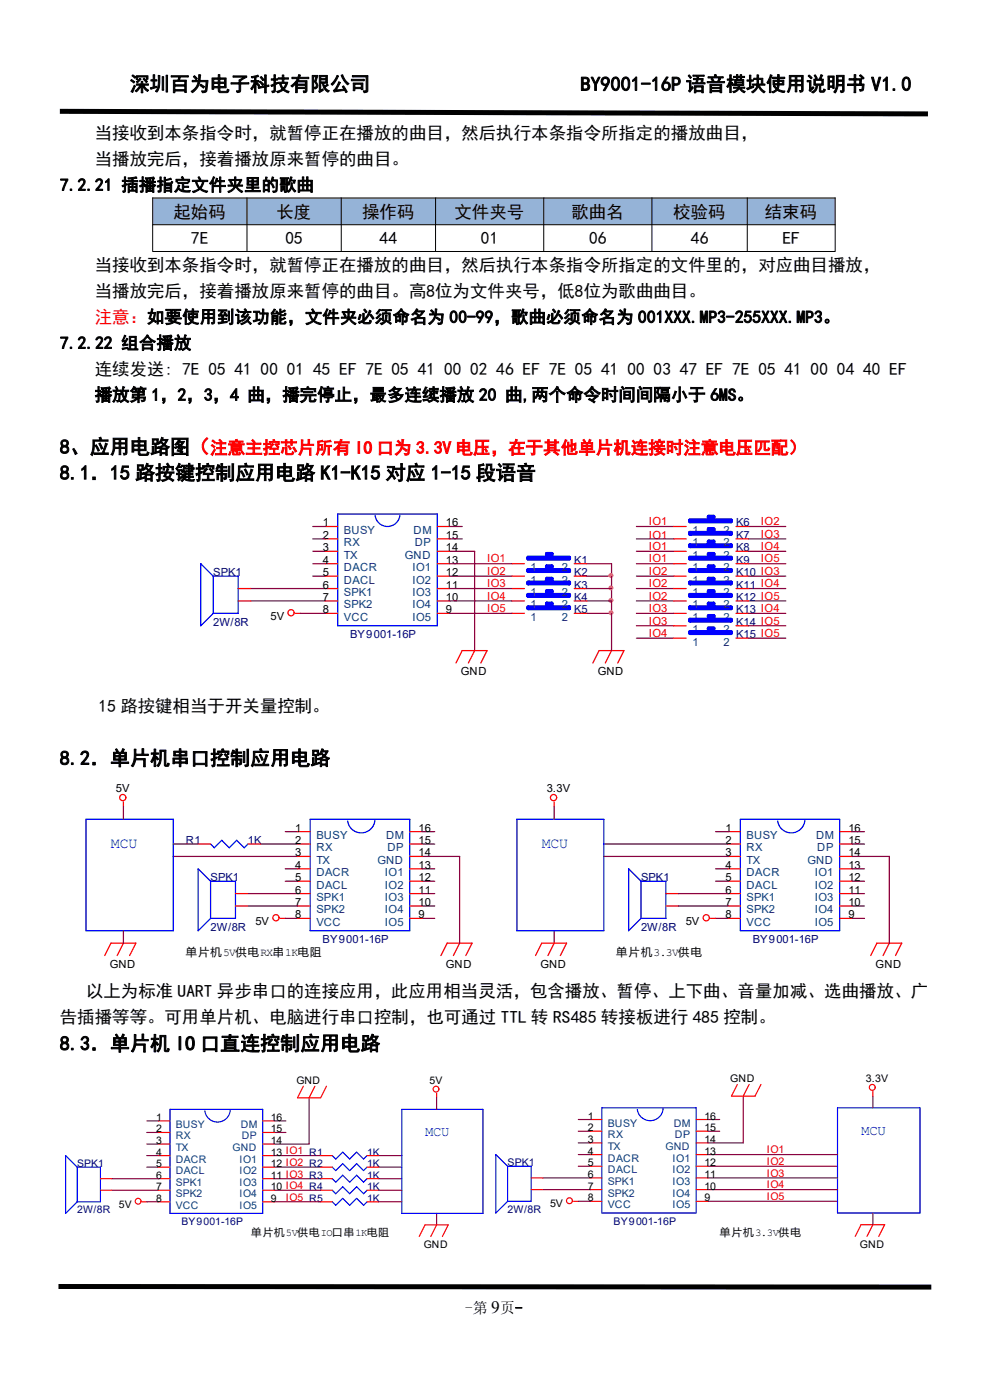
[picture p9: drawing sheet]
<svg xmlns="http://www.w3.org/2000/svg" width="210mm" height="297mm" viewBox="0 0 210 297" stroke-linecap="round" stroke-linejoin="round" font-family="sans-serif">
<path d="M12.7 23.1l184.2 .5-.1 1.1-184.1-.6zM12.4 272.4l185.2 .1v1.1l-185.2-.1z" fill="#000"/>
<g fill="#95b3d7">
<path d="M32.4 42.1h20v5.5h-20z" fill-rule="evenodd"/>
<path d="M52.4 42.1h20v5.5h-20z" fill-rule="evenodd"/>
<path d="M72.4 42.1h20v5.5h-20z" fill-rule="evenodd"/>
<path d="M92.4 42.1h22.9v5.5h-22.9z" fill-rule="evenodd"/>
<path d="M115.4 42.1h22.9v5.5h-22.9z" fill-rule="evenodd"/>
<path d="M138.3 42.1h20.2v5.5h-20.2z" fill-rule="evenodd"/>
<path d="M158.6 42.1h18.5v5.5h-18.5z" fill-rule="evenodd"/>
</g>
<path d="M32.3 42h144.9M32.3 47.7h144.9M32.3 53.4h144.9M32.4 41.9v11.4M52.4 41.9v11.4M72.4 41.9v11.4M92.4 41.9v11.4M115.3 41.9v11.4M138.3 41.9v11.4M158.5 41.9v11.4M177.2 41.9v11.4" fill="none" stroke="#000" stroke-width=".21"/>
<g fill="none" stroke="#00f" stroke-width=".79">
<path d="M112 118.3h8.7v.2h-8.7zM116 118.3v-.8h1.1v.8M146.4 115.6h8.7v.3h-8.7zM146.4 110.4h8.7v.2h-8.7zM146.4 113h8.7v.3h-8.7zM146.4 118.3h8.7v.2h-8.7zM150.3 115.6v-.7h1.1v.7M150.3 110.4v-.8h1.1v.8M150.3 113v-.8h1.1v.8M150.3 118.3v-.8h1.1v.8M112 120.9h8.7v.3h-8.7zM112 123.5h8.7v.3h-8.7z"/>
<path d="M112 126.2h8.7v.2h-8.7zM112 128.8h8.7v.3h-8.7zM116 120.9v-.8h1.1v.8M116 123.5v-.7h1.1v.7M116 126.2v-.8h1.1v.8M116 128.8v-.8h1.1v.8M146.4 120.9h8.7v.3h-8.7zM146.4 123.5h8.7v.3h-8.7zM146.4 126.2h8.7v.2h-8.7zM146.4 128.8h8.7v.3h-8.7zM146.4 131.4h8.7v.3h-8.7zM146.4 134.1h8.7v.2h-8.7z"/>
<path d="M150.3 120.9v-.8h1.1v.8M150.3 123.5v-.7h1.1v.7M150.3 126.2v-.8h1.1v.8M150.3 128.8v-.8h1.1v.8M150.3 131.4v-.8h1.1v.8M150.3 134.1v-.8h1.1v.8"/>
</g>
<g fill="none" stroke="#f00" stroke-width=".26">
<path d="M69 117h2.6M69 111.7h2.6M69 114.3h2.6M69 119.6h2.6M92.8 117h2.6M92.8 111.7h2.6M92.8 114.3h2.6M92.8 119.6h2.6M108.6 119.6h2.6M121.8 119.6h2.6M142.9 117h2.7M142.9 111.7h2.7"/>
<path d="M142.9 114.3h2.7M142.9 119.6h2.7M156.1 117h2.7M156.1 111.7h2.7M156.1 114.3h2.7M156.1 119.6h2.7M50.5 124.9h2.7M50.5 127.5h2.7M62.7 130.1h1M69 122.2h2.6M69 130.1h2.6M69 124.9h2.6"/>
<path d="M69 127.5h2.6M92.8 122.2h2.6M92.8 130.1h2.6M92.8 124.9h2.6M92.8 127.5h2.6M100.7 138l-1.3 2.7M108.6 122.2h2.6M108.6 130.1h2.6M108.6 124.9h2.6M108.6 127.5h2.6M121.8 122.2h2.6M121.8 130.1h2.6"/>
<path d="M121.8 124.9h2.6M121.8 127.5h2.6M129.7 138l-1.3 2.7M142.9 122.2h2.7M142.9 130.1h2.7M142.9 124.9h2.7M142.9 127.5h2.7M142.9 132.8h2.7M142.9 135.4h2.7M156.1 122.2h2.7M156.1 130.1h2.7M156.1 124.9h2.7"/>
<path d="M156.1 127.5h2.7M156.1 132.8h2.7M156.1 135.4h2.7M96.7 140.7l1.3-2.7h5.3l-1.3 2.7M125.8 140.7l1.3-2.7h5.3l-1.4 2.7M26.2 170.1v1.1M42 179.1h2.7M52.6 179.1h2.6M63.2 179.1h2.6M63.2 176.4h2.6M86.9 179.1h2.7M86.9 176.4h2.7"/>
<path d="M117.6 170.1v1.1M154.4 179.1h2.7M154.4 176.4h2.7M178.1 179.1h2.7M178.1 176.4h2.7M50 189.6h2.6M50 192.2h2.6M59.5 194.8h1M63.2 194.8h2.6M63.2 189.6h2.6M63.2 192.2h2.6M63.2 181.7h2.6"/>
<path d="M63.2 184.3h2.6M63.2 186.9h2.6M86.9 194.8h2.7M86.9 189.6h2.7M86.9 192.2h2.7M86.9 181.7h2.7M86.9 184.3h2.7M86.9 186.9h2.7M141.3 189.6h2.6M141.3 192.2h2.6M150.7 194.8h1.1M154.4 194.8h2.7"/>
<path d="M154.4 189.6h2.7M154.4 192.2h2.7M154.4 181.7h2.7M154.4 184.3h2.7M154.4 186.9h2.7M178.1 194.8h2.7M178.1 189.6h2.7M178.1 192.2h2.7M178.1 181.7h2.7M178.1 184.3h2.7M178.1 186.9h2.7M22.2 202.7l1.3-2.6h5.3l-1.3 2.6"/>
<path d="M26.2 200.1l-1.3 2.6M93.5 202.7l1.4-2.6h5.2l-1.3 2.6M97.5 200.1l-1.3 2.6M113.6 202.7l1.3-2.6h5.3l-1.3 2.6M117.6 200.1l-1.4 2.6M184.7 202.7l1.3-2.6h5.3l-1.3 2.6M188.7 200.1l-1.4 2.6"/>
<circle cx="61.7" cy="130" r=".66"/>
<circle cx="26" cy="169.2" r=".66"/>
<circle cx="117.4" cy="169.2" r=".66"/>
<circle cx="58.5" cy="194.7" r=".66"/>
<circle cx="149.8" cy="194.7" r=".66"/>
</g>
<g fill="none" stroke="#800040" stroke-width=".26">
<path d="M66.4 119.6h2.6M66.4 117h2.6M66.4 111.7h2.6M66.4 114.3h2.6M95.4 119.6h13.2M95.4 117h5.3v21M95.4 111.7h2.6M95.4 114.3h2.6M124.4 119.6h5.3v18.4M135 119.6h7.9M135 117h7.9M135 111.7h7.9"/>
<path d="M135 114.3h7.9M158.8 119.6h7.9M158.8 117h7.9M158.8 111.7h7.9M158.8 114.3h7.9M53.2 127.5h15.8M53.2 124.9h15.8M63.7 130.1h5.3M66.4 122.2h2.6M95.4 122.2h13.2M95.4 127.5h13.2M95.4 124.9h13.2"/>
<path d="M95.4 130.1h13.2M124.4 122.2h5.3M124.4 127.5h5.3M124.4 124.9h5.3M124.4 130.1h5.3M135 122.2h7.9M135 127.5h7.9M135 124.9h7.9M135 130.1h7.9M135 132.8h7.9M135 135.4h7.9M158.8 122.2h7.9"/>
<path d="M158.8 127.5h7.9M158.8 124.9h7.9M158.8 130.1h7.9M158.8 132.8h7.9M158.8 135.4h7.9M26.2 171.2v2.6M36.7 179.1h5.3M55.2 179.1h8M60.5 176.4h2.7M89.6 179.1h2.6M89.6 176.4h2.6M117.6 171.2v2.6"/>
<path d="M128.1 179.1h26.3M151.8 176.4h2.6M180.8 179.1h2.6M180.8 176.4h2.6M26.2 197.5v2.6M36.7 181.7h26.5M52.6 189.6h10.6M52.6 192.2h10.6M60.5 194.8h2.7M60.5 184.3h2.7M60.5 186.9h2.7M89.6 181.7h7.9v18.4"/>
<path d="M89.6 189.6h2.6M89.6 194.8h2.6M89.6 184.3h2.6M89.6 186.9h2.6M89.6 192.2h2.6M117.6 197.5v2.6M128.1 181.7h26.3M143.9 189.6h10.5M143.9 192.2h10.5M151.8 194.8h2.6M151.8 184.3h2.6M151.8 186.9h2.6"/>
<path d="M180.8 181.7h7.9v18.4M180.8 189.6h2.6M180.8 194.8h2.6M180.8 184.3h2.6M180.8 186.9h2.6M180.8 192.2h2.6"/>
</g>
<g fill="#f0f" stroke="#f0f" stroke-width=".26">
<circle cx="129.6" cy="127.4" r=".4"/>
<circle cx="129.6" cy="130" r=".4"/>
<circle cx="129.6" cy="122.1" r=".4"/>
<circle cx="129.6" cy="124.7" r=".4"/>
</g>
<g fill="none" stroke="#00f" stroke-width=".26">
<path d="M71.6 109.1h21.2v23.7h-21.2zM84.8 109.3a2.64 2.64 0 0 1-2.6 2.4 2.64 2.64 0 0 1-2.6-2.3M45.2 122.2h5.3v7.9h-5.3M45.2 122.2v7.9M45.2 122.2l-2.6-2.6v13.2l2.6-2.7M18.3 173.8h18.4v23.7h-18.4zM44.7 179.1l.8 .7 1.5-1.5 1.6 1.5 1.6-1.5 1.6 1.5 .8-.7M65.8 173.8h21.1v23.7h-21.1zM79.5 174a2.91 2.91 0 0 1-2.8 2.7 2.91 2.91 0 0 1-3-2.5M109.7 173.8h18.4v23.7h-18.4zM157.1 173.8h21v23.7h-21zM170.7 174a2.9 2.9 0 0 1-2.8 2.7 2.9 2.9 0 0 1-2.9-2.5"/>
<path d="M44.7 186.9h5.3v7.9h-5.3M44.7 186.9v7.9M44.7 186.9l-2.7-2.6v13.2l2.7-2.7M136 186.9h5.3v7.9h-5.3M136 186.9v7.9M136 186.9l-2.6-2.6v13.2l2.6-2.7"/>
</g>
<g fill="none" stroke="#800040" stroke-width=".25">
<path d="M31.1 237.8h2.5M58.2 237.8h2.4M65.6 232.9v9.8h-7.4M92.6 232.9v2.4M122.7 240h2.5M122.7 237.5h2.5M150.2 240h2.5M150.2 237.5h2.5M157.7 232.5v10h-7.5M185.2 232.5v2.5M23.8 252.5h9.8M23.8 250.1h9.8"/>
<path d="M31.1 245.2h2.5M31.1 247.6h2.5M31.1 242.7h2.5M31.1 255h2.5M31.1 240.2h2.5M58.2 245.2h9.8M58.2 247.6h9.8M58.2 252.5h9.8M58.2 250.1h9.8M58.2 255h9.8M58.2 240.2h2.4M80.3 245.2h4.9"/>
<path d="M80.3 247.6h4.9M80.3 252.5h4.9M80.3 250.1h4.9M80.3 255h4.9M92.6 257.4v2.5M115.2 252.4h10M115.2 249.9h10M122.7 247.4h2.5M122.7 242.5h2.5M122.7 244.9h2.5M122.7 254.9h2.5M150.2 247.4h27.5"/>
<path d="M150.2 252.4h27.5M150.2 244.9h27.5M150.2 254.9h27.5M150.2 249.9h27.5M185.2 257.3v2.5"/>
</g>
<g fill="none" stroke="#00f" stroke-width=".25">
<path d="M36.1 235.3h19.6v22.1h-19.6zM48.8 235.5a2.71 2.71 0 0 1-2.6 2.5 2.71 2.71 0 0 1-2.7-2.3M85.2 235.3h17.3v22.1h-17.3zM127.7 235h20v22.3h-20zM140.7 235.2a2.75 2.75 0 0 1-2.7 2.5 2.75 2.75 0 0 1-2.8-2.3M177.7 235h17.5v22.3h-17.5zM16.4 247.6h4.9v7.4h-4.9M16.4 247.6v7.4M16.4 247.6l-2.5-2.4v12.2l2.5-2.4M70.5 252.5l.7 .7 1.5-1.4 1.5 1.4 1.4-1.4 1.5 1.4 .8-.7M70.5 255l.7 .7 1.5-1.5 1.5 1.5 1.4-1.5 1.5 1.5 .8-.7M70.5 247.6l.7 .7 1.5-1.4 1.5 1.4 1.4-1.4 1.5 1.4 .8-.7"/>
<path d="M70.5 245.2l.7 .7 1.5-1.5 1.5 1.5 1.4-1.5 1.5 1.5 .8-.7M70.5 250.1l.7 .7 1.5-1.5 1.5 1.5 1.4-1.5 1.5 1.5 .8-.7M107.7 247.4h5v7.5h-5M107.7 247.4v7.5M107.7 247.4l-2.5-2.5v12.4l2.5-2.4"/>
</g>
<g fill="none" stroke="#f00" stroke-width=".25">
<path d="M33.6 237.8h2.5M55.7 237.8h2.5M64.3 230.4l-1.2 2.5h4.9l1.3-2.5M66.8 230.4l-1.2 2.5M92.6 231.9v1M125.2 237.5h2.5M125.2 240h2.5M147.7 237.5h2.5M147.7 240h2.5M156.4 230.1l-1.2 2.4h5l1.2-2.4M158.9 230.1l-1.2 2.4M185.2 231.6v.9"/>
<path d="M21.3 250.1h2.5M21.3 252.5h2.5M30.2 255h.9M33.6 250.1h2.5M33.6 252.5h2.5M33.6 255h2.5M33.6 247.6h2.5M33.6 245.2h2.5M33.6 240.2h2.5M33.6 242.7h2.5M55.7 250.1h2.5M55.7 252.5h2.5"/>
<path d="M55.7 255h2.5M55.7 247.6h2.5M55.7 245.2h2.5M55.7 240.2h2.5M55.7 242.7h2.5M68 250.1h2.5M68 252.5h2.5M68 255h2.5M68 247.6h2.5M68 245.2h2.5M77.9 250.1h2.4M77.9 252.5h2.4"/>
<path d="M77.9 255h2.4M77.9 247.6h2.4M77.9 245.2h2.4M92.6 259.9l-1.2 2.4M112.7 249.9h2.5M112.7 252.4h2.5M121.7 254.9h1M125.2 249.9h2.5M125.2 252.4h2.5M125.2 254.9h2.5M125.2 242.5h2.5M125.2 244.9h2.5"/>
<path d="M125.2 247.4h2.5M147.7 249.9h2.5M147.7 252.4h2.5M147.7 254.9h2.5M147.7 242.5h2.5M147.7 244.9h2.5M147.7 247.4h2.5M185.2 259.8l-1.3 2.5M88.9 262.3l1.3-2.4h4.9l-1.3 2.4M181.4 262.3l1.3-2.5h5l-1.3 2.5"/>
<circle cx="92.5" cy="231.1" r=".61"/>
<circle cx="185" cy="230.7" r=".62"/>
<circle cx="29.3" cy="254.8" r=".61"/>
<circle cx="120.8" cy="254.7" r=".62"/>
</g>
<g font-size="4.2">
<text x="27.5" y="19.3">深圳百为电子科技有限公司</text>
<text x="123.1" y="19.3">BY9001-16P 语音模块使用说明书 V1.0</text>
<text x="12.7" y="96.2">8、应用电路图（</text>
<text x="12.7" y="101.7">8.1．15 路按键控制应用电路 K1-K15 对应 1-15 段语音</text>
<text x="12.7" y="162.3">8.2．单片机串口控制应用电路</text>
<text x="12.7" y="222.8">8.3．单片机 IO 口直连控制应用电路</text>
</g>
<g font-size="3.7">
<text x="20.1" y="29.5">当接收到本条指令时，就暂停正在播放的曲目，然后执行本条指令所指定的播放曲目，</text>
<text x="20.1" y="35">当播放完后，接着播放原来暂停的曲目。</text>
<text x="12.7" y="40.5">7.2.21 插播指定文件夹里的歌曲</text>
<text x="36.8" y="46.2">起始码</text>
<text x="58.7" y="46.2">长度</text>
<text x="76.8" y="46.2">操作码</text>
<text x="96.4" y="46.2">文件夹号</text>
<text x="121.2" y="46.2">歌曲名</text>
<text x="142.8" y="46.2">校验码</text>
<text x="162.3" y="46.2">结束码</text>
<text x="40.5" y="51.8">7E</text>
<text x="60.5" y="51.8">05</text>
<text x="80.5" y="51.8">44</text>
<text x="102" y="51.8">01</text>
<text x="125" y="51.8">06</text>
<text x="146.6" y="51.8">46</text>
<text x="166" y="51.8">EF</text>
<text x="20.1" y="57.5">当接收到本条指令时，就暂停正在播放的曲目，然后执行本条指令所指定的文件里的，对应曲目播放，</text>
<text x="20.1" y="63">当播放完后，接着播放原来暂停的曲目。高8位为文件夹号，低8位为歌曲曲目。</text>
<text x="12.7" y="74">7.2.22 组合播放</text>
<text x="20.1" y="79.5">连续发送: 7E 05 41 00 01 45 EF 7E 05 41 00 02 46 EF 7E 05 41 00 03 47 EF 7E 05 41 00 04 40 EF</text>
<text x="20.1" y="85">播放第 1，2，3，4 曲，播完停止，最多连续播放 20 曲,两个命令时间间隔小于 6MS。</text>
<text x="20.9" y="151.1">15 路按键相当于开关量控制。</text>
<text x="18.2" y="211.6">以上为标准 UART 异步串口的连接应用，此应用相当灵活，包含播放、暂停、上下曲、音量加减、选曲播放、广</text>
<text x="12.7" y="217.1">告插播等等。可用单片机、电脑进行串口控制，也可通过 TTL 转 RS485 转接板进行 485 控制。</text>
<text x="104.2" y="278.6">9</text>
</g>
<g font-size="3.7" fill="#f00">
<text x="20.1" y="68.5">注意：如要使用到该功能，文件夹必须命名为 00-99，歌曲必须命名为 001XXX.MP3-255XXX.MP3。</text>
<text x="44.6" y="96.2">注意主控芯片所有 IO 口为 3.3V 电压，在于其他单片机连接时注意电压匹配）</text>
</g>
<g font-size="3.2" fill="#00f">
<text x="23.5" y="179.8">MCU</text>
<text x="114.9" y="179.8">MCU</text>
</g>
<g font-size="3.2">
<text x="98.7" y="278.6">-第</text>
<text x="106.1" y="278.6">页-</text>
</g>
<text font-size="3" fill="#00f" x="182.7" y="240.7">MCU</text>
<text font-size="2.9" fill="#00f" x="90.2" y="241">MCU</text>
<g font-size="2.4">
<text x="68.5" y="111.7">1</text>
<text x="94.6" y="111.7">16</text>
<text x="68.5" y="114.3">2</text>
<text x="68.5" y="117">3</text>
<text x="68.5" y="119.6">4</text>
<text x="94.6" y="119.6">13</text>
<text x="94.6" y="117">14</text>
<text x="94.6" y="114.3">15</text>
<text x="68.5" y="122.2">5</text>
<text x="68.5" y="124.9">6</text>
<text x="94.6" y="124.9">11</text>
<text x="94.6" y="122.2">12</text>
<text x="57.4" y="131.4">5V</text>
<text x="68.5" y="127.5">7</text>
<text x="68.5" y="130.1">8</text>
<text x="94.6" y="130.1">9</text>
<text x="94.6" y="127.5">10</text>
<text x="97.8" y="143.3">GND</text>
<text x="126.8" y="143.3">GND</text>
<text x="24.6" y="168">5V</text>
<text x="116" y="168">3.3V</text>
<text x="62.6" y="176.4">1</text>
<text x="62.6" y="179.1">2</text>
<text x="88.8" y="179.1">15</text>
<text x="88.8" y="176.4">16</text>
<text x="153.9" y="176.4">1</text>
<text x="153.9" y="179.1">2</text>
<text x="180" y="179.1">15</text>
<text x="180" y="176.4">16</text>
<text x="62.6" y="181.7">3</text>
<text x="62.6" y="184.3">4</text>
<text x="88.8" y="184.3">13</text>
<text x="88.8" y="181.7">14</text>
<text x="153.9" y="181.7">3</text>
<text x="153.9" y="184.3">4</text>
<text x="180" y="184.3">13</text>
<text x="180" y="181.7">14</text>
<text x="62.6" y="186.9">5</text>
<text x="62.6" y="189.6">6</text>
<text x="88.8" y="189.6">11</text>
<text x="88.8" y="186.9">12</text>
<text x="153.9" y="186.9">5</text>
<text x="153.9" y="189.6">6</text>
<text x="180" y="189.6">11</text>
<text x="180" y="186.9">12</text>
<text x="54.2" y="196.1">5V</text>
<text x="62.6" y="192.2">7</text>
<text x="62.6" y="194.8">8</text>
<text x="88.8" y="194.8">9</text>
<text x="88.8" y="192.2">10</text>
<text x="145.5" y="196.1">5V</text>
<text x="153.9" y="192.2">7</text>
<text x="153.9" y="194.8">8</text>
<text x="180" y="194.8">9</text>
<text x="180" y="192.2">10</text>
<text x="39.4" y="202.7">单片机5V供电RX串1K电阻</text>
<text x="130.7" y="202.7">单片机3.3V供电</text>
<text x="23.3" y="205.3">GND</text>
<text x="94.6" y="205.3">GND</text>
<text x="114.7" y="205.3">GND</text>
<text x="185.8" y="205.3">GND</text>
</g>
<g font-size="2.4" fill="#004080">
<text x="73" y="113.3">BUSY</text>
<text x="87.7" y="113.3">DM</text>
<text x="146.9" y="113.3">1</text>
<text x="153.5" y="113.3">2</text>
<text x="73" y="115.9">RX</text>
<text x="73" y="118.5">TX</text>
<text x="85.9" y="118.5">GND</text>
<text x="88" y="115.9">DP</text>
<text x="146.9" y="118.5">1</text>
<text x="146.9" y="115.9">1</text>
<text x="153.5" y="118.5">2</text>
<text x="153.5" y="115.9">2</text>
<text x="73" y="121.2">DACR</text>
<text x="73" y="123.8">DACL</text>
<text x="87.5" y="123.8">IO2</text>
<text x="87.5" y="121.2">IO1</text>
<text x="112.6" y="123.8">1</text>
<text x="112.6" y="121.2">1</text>
<text x="119.2" y="123.8">2</text>
<text x="119.2" y="121.2">2</text>
<text x="146.9" y="123.8">1</text>
<text x="146.9" y="121.2">1</text>
<text x="153.5" y="123.8">2</text>
<text x="153.5" y="121.2">2</text>
<text x="73" y="126.4">SPK1</text>
<text x="73" y="129.1">SPK2</text>
<text x="73" y="131.7">VCC</text>
<text x="87.5" y="131.7">IO5</text>
<text x="87.5" y="129.1">IO4</text>
<text x="87.5" y="126.4">IO3</text>
<text x="112.6" y="131.7">1</text>
<text x="112.6" y="129.1">1</text>
<text x="112.6" y="126.4">1</text>
<text x="119.2" y="131.7">2</text>
<text x="119.2" y="129.1">2</text>
<text x="119.2" y="126.4">2</text>
<text x="146.9" y="131.7">1</text>
<text x="146.9" y="126.4">1</text>
<text x="146.9" y="129.1">1</text>
<text x="153.5" y="131.7">2</text>
<text x="153.5" y="126.4">2</text>
<text x="153.5" y="129.1">2</text>
<text x="146.9" y="134.3">1</text>
<text x="146.9" y="137">1</text>
<text x="153.5" y="134.3">2</text>
<text x="153.5" y="137">2</text>
<text x="67.1" y="178">BUSY</text>
<text x="81.9" y="178">DM</text>
<text x="158.4" y="178">BUSY</text>
<text x="173.1" y="178">DM</text>
<text x="67.1" y="180.6">RX</text>
<text x="67.1" y="183.3">TX</text>
<text x="67.1" y="185.9">DACR</text>
<text x="80.1" y="183.3">GND</text>
<text x="81.6" y="185.9">IO1</text>
<text x="82.2" y="180.6">DP</text>
<text x="158.4" y="180.6">RX</text>
<text x="158.4" y="183.3">TX</text>
<text x="158.4" y="185.9">DACR</text>
<text x="171.3" y="183.3">GND</text>
<text x="172.9" y="185.9">IO1</text>
<text x="173.4" y="180.6">DP</text>
<text x="67.1" y="188.5">DACL</text>
<text x="67.1" y="191.1">SPK1</text>
<text x="81.6" y="191.1">IO3</text>
<text x="81.6" y="188.5">IO2</text>
<text x="158.4" y="188.5">DACL</text>
<text x="158.4" y="191.1">SPK1</text>
<text x="172.9" y="191.1">IO3</text>
<text x="172.9" y="188.5">IO2</text>
<text x="67.1" y="193.8">SPK2</text>
<text x="67.1" y="196.4">VCC</text>
<text x="81.6" y="196.4">IO5</text>
<text x="81.6" y="193.8">IO4</text>
<text x="158.4" y="193.8">SPK2</text>
<text x="158.4" y="196.4">VCC</text>
<text x="172.9" y="196.4">IO5</text>
<text x="172.9" y="193.8">IO4</text>
</g>
<g font-size="2.4" fill="#f00">
<text x="137.6" y="111.4">IO1</text>
<text x="161.4" y="111.4">IO2</text>
<text x="103.3" y="119.3">IO1</text>
<text x="137.6" y="114.3">IO1</text>
<text x="137.6" y="116.7">IO1</text>
<text x="137.6" y="119.3">IO1</text>
<text x="161.4" y="114.1">IO3</text>
<text x="161.4" y="116.7">IO4</text>
<text x="161.4" y="119.3">IO5</text>
<text x="103.3" y="124.6">IO3</text>
<text x="103.3" y="122">IO2</text>
<text x="137.6" y="122">IO2</text>
<text x="137.6" y="124.6">IO2</text>
<text x="103.3" y="129.9">IO5</text>
<text x="103.3" y="127.2">IO4</text>
<text x="137.6" y="129.9">IO3</text>
<text x="137.6" y="127.2">IO2</text>
<text x="137.6" y="132.5">IO3</text>
<text x="137.6" y="135.1">IO4</text>
</g>
<g font-size="2.4" fill="#000080">
<text x="156.1" y="111.7">K6</text>
<text x="121.8" y="119.6">K1</text>
<text x="156.1" y="117">K8</text>
<text x="156.1" y="119.6">K9</text>
<text x="156.1" y="114.3">K7</text>
<text x="45.2" y="122.2">SPK1</text>
<text x="121.8" y="122.2">K2</text>
<text x="121.8" y="124.9">K3</text>
<text x="156.1" y="122.2">K10 IO3</text>
<text x="156.1" y="124.9">K11 IO4</text>
<text x="121.8" y="130.1">K5</text>
<text x="121.8" y="127.5">K4</text>
<text x="156.1" y="130.1">K13 IO4</text>
<text x="156.1" y="127.5">K12 IO5</text>
<text x="45.2" y="132.8">2W/8R</text>
<text x="74.3" y="135.4">BY9001-16P</text>
<text x="156.1" y="132.8">K14 IO5</text>
<text x="156.1" y="135.4">K15 IO5</text>
<text x="39.4" y="179.1">R1</text>
<text x="52.6" y="179.1">1K</text>
<text x="44.7" y="186.9">SPK1</text>
<text x="136" y="186.9">SPK1</text>
<text x="44.7" y="197.5">2W/8R</text>
<text x="136" y="197.5">2W/8R</text>
<text x="68.4" y="200.1">BY9001-16P</text>
<text x="159.7" y="200.1">BY9001-16P</text>
</g>
<g font-size="2.2">
<text x="62.9" y="229.9">GND</text>
<text x="91.1" y="229.9">5V</text>
<text x="154.9" y="229.6">GND</text>
<text x="183.7" y="229.6">3.3V</text>
<text x="33.1" y="237.8">1</text>
<text x="57.5" y="237.8">16</text>
<text x="124.7" y="237.5">1</text>
<text x="124.7" y="240">2</text>
<text x="149.4" y="240">15</text>
<text x="149.4" y="237.5">16</text>
<text x="33.1" y="240.2">2</text>
<text x="33.1" y="242.7">3</text>
<text x="33.1" y="245.2">4</text>
<text x="57.5" y="245.2">13 IO1 R1</text>
<text x="57.5" y="242.7">14</text>
<text x="57.5" y="240.2">15</text>
<text x="124.7" y="242.5">3</text>
<text x="124.7" y="244.9">4</text>
<text x="149.4" y="244.9">13</text>
<text x="149.4" y="242.5">14</text>
<text x="33.1" y="247.6">5</text>
<text x="33.1" y="250.1">6</text>
<text x="57.5" y="250.1">11 IO3 R3</text>
<text x="57.5" y="247.6">12 IO2 R2</text>
<text x="124.7" y="247.4">5</text>
<text x="124.7" y="249.9">6</text>
<text x="149.4" y="249.9">11</text>
<text x="149.4" y="247.4">12</text>
<text x="25.2" y="256.2">5V</text>
<text x="33.1" y="252.5">7</text>
<text x="33.1" y="255">8</text>
<text x="57.5" y="255">9</text>
<text x="57.5" y="252.5">10 IO4 R4</text>
<text x="116.7" y="256.1">5V</text>
<text x="124.7" y="252.4">7</text>
<text x="124.7" y="254.9">8</text>
<text x="149.4" y="254.9">9</text>
<text x="149.4" y="252.4">10</text>
<text x="53.3" y="262.3">单片机5V供电IO口串1K电阻</text>
<text x="152.7" y="262.3">单片机3.3V供电</text>
<text x="89.9" y="264.8">GND</text>
<text x="182.4" y="264.8">GND</text>
</g>
<g font-size="2.2" fill="#004080">
<text x="37.3" y="239.3">BUSY</text>
<text x="51.1" y="239.3">DM</text>
<text x="128.9" y="239">BUSY</text>
<text x="142.9" y="239">DM</text>
<text x="37.3" y="241.7">RX</text>
<text x="37.3" y="244.2">TX</text>
<text x="49.3" y="244.2">GND</text>
<text x="51.3" y="241.7">DP</text>
<text x="128.9" y="241.5">RX</text>
<text x="128.9" y="243.9">TX</text>
<text x="141.2" y="243.9">GND</text>
<text x="143.2" y="241.5">DP</text>
<text x="37.3" y="246.6">DACR</text>
<text x="37.3" y="249.1">DACL</text>
<text x="37.3" y="251.5">SPK1</text>
<text x="50.8" y="251.5">IO3</text>
<text x="50.8" y="249.1">IO2</text>
<text x="50.8" y="246.6">IO1</text>
<text x="128.9" y="246.4">DACR</text>
<text x="128.9" y="248.9">DACL</text>
<text x="128.9" y="251.4">SPK1</text>
<text x="142.7" y="251.4">IO3</text>
<text x="142.7" y="248.9">IO2</text>
<text x="142.7" y="246.4">IO1</text>
<text x="37.3" y="254">SPK2</text>
<text x="37.3" y="256.4">VCC</text>
<text x="50.8" y="256.4">IO5</text>
<text x="50.8" y="254">IO4</text>
<text x="128.9" y="253.9">SPK2</text>
<text x="128.9" y="256.3">VCC</text>
<text x="142.7" y="256.3">IO5</text>
<text x="142.7" y="253.9">IO4</text>
</g>
<g font-size="2.2" fill="#000080">
<text x="77.9" y="245.2">1K</text>
<text x="16.4" y="247.6">SPK1</text>
<text x="77.9" y="247.6">1K</text>
<text x="77.9" y="250.1">1K</text>
<text x="107.7" y="247.4">SPK1</text>
<text x="16.4" y="257.4">2W/8R</text>
<text x="77.9" y="252.5">1K</text>
<text x="77.9" y="255">1K</text>
<text x="107.7" y="257.3">2W/8R</text>
<text x="38.5" y="259.9">BY9001-16P</text>
<text x="130.2" y="259.8">BY9001-16P</text>
</g>
<g font-size="2.2" fill="#f00">
<text x="162.7" y="244.7">IO1</text>
<text x="162.7" y="249.6">IO3</text>
<text x="162.7" y="247.2">IO2</text>
<text x="60.6" y="254.7">IO5 R5</text>
<text x="162.7" y="254.6">IO5</text>
<text x="162.7" y="252.1">IO4</text>
</g>
</svg>
